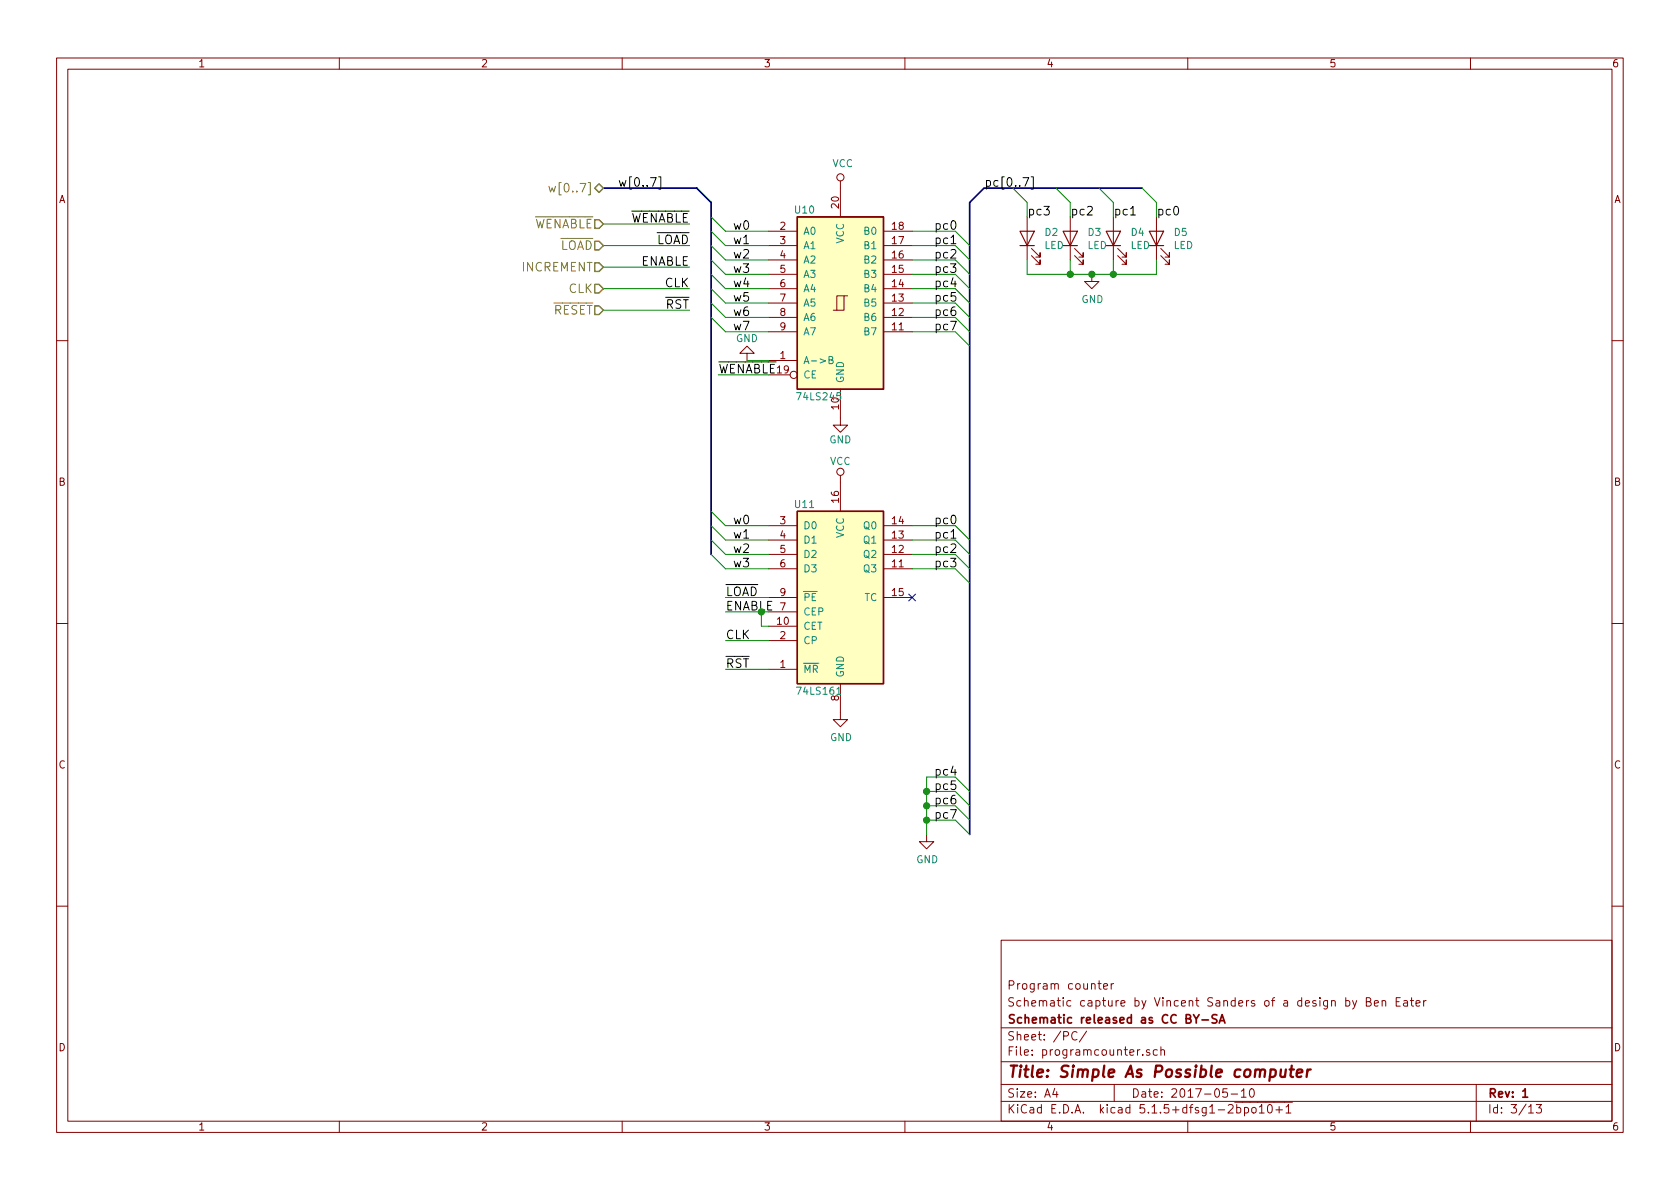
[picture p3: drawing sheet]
<svg xmlns="http://www.w3.org/2000/svg" width="297mm" height="210mm" viewBox="0 0 297 210" stroke-linecap="round" stroke-linejoin="round" font-family="sans-serif">
<g fill="none" stroke="#840000" stroke-width=".18">
<path d="M10 10.3h277v189.9h-277zM12 12.2h273v186.1h-273zM60 10.3v1.9M110 10.3v1.9M160 10.3v1.9M210 10.3v1.9M260 10.3v1.9M148.6 32v6.3M181.6 38.3v7.7M189.2 38.3v7.7M196.8 38.3v7.7M204.5 38.3v7.7"/>
<path d="M135.9 58.7h5.1M135.9 56.1h5.1M135.9 53.6h5.1M135.9 51h5.1M135.9 48.5h5.1M135.9 46h5.1M135.9 43.4h5.1M135.9 40.9h5.1M149.2 52.3h-1.2v2.6M149.9 52.3h-.7v2.6h-1.9M156.2 58.7h5.1M156.2 56.1h5.1"/>
<path d="M156.2 53.6h5.1M156.2 51h5.1M156.2 48.5h5.1M156.2 46h5.1M156.2 43.4h5.1M156.2 40.9h5.1M182.4 45.2l1.5 1.5v-.7v.7h-.8M182.4 43.9l1.5 1.6v-.8v.8h-.8M190 45.2l1.5 1.5v-.7v.7h-.7M190 43.9l1.5 1.6v-.8v.8h-.7M193 48.5v1.3h1.3l-1.3 1.2-1.2-1.2h1.2M197.6 45.2l1.5 1.5v-.7v.7h-.7"/>
<path d="M197.6 43.9l1.5 1.6v-.8v.8h-.7M205.2 45.2l1.6 1.5v-.7v.7h-.8M205.2 43.9l1.6 1.6v-.8v.8h-.8M10 60.2h2M132.1 62.5h1.2l-1.2-1.3-1.3 1.3h1.3v1.2M135.9 63.7h5.1M135.9 66.3h3.8M148.6 68.8v6.4h1.3l-1.3 1.2-1.3-1.2h1.3M285 60.2h2M135.9 98h5.1M135.9 95.5h5.1M135.9 93h5.1"/>
<path d="M148.6 84.1v6.3M156.2 98h5.1M156.2 95.5h5.1M156.2 93h5.1M10 110.3h2M135.9 118.4h5.1M135.9 110.7h5.1M135.9 100.6h5.1M135.9 105.7h5.1M135.9 113.3h5.1M135.9 108.2h5.1M156.2 100.6h5.1"/>
<path d="M156.2 105.7h5.1M285 110.3h2M148.6 120.9v6.3h1.3l-1.3 1.3-1.3-1.3h1.3M163.8 147.6v1.2h1.3l-1.3 1.3-1.2-1.3h1.2M10 160.2h2M177 166.3h108v32h-108zM194.1 173.9h.6M194.3 173.4v1.3l.4 .2M195.1 174.4l.7-.1v-.3l-.5-.1-.2 .2 .1 .7h.6M196.5 173.9v1M196.9 173.9l-.4 .3M237.9 177l.5-.1 .3 .3-.1 .6-.2 .1-.5-.1"/>
<path d="M239.1 176.9l.4 1M239.9 176.9l-.5 1.4-.3 .1M241.6 177.1h.5l.2-.1 .1-.3-.3-.3h-.5v1.5h.5l.3-.3a.41 .41 0 0 0-.3-.5M243 177.4l.7-.1-.1-.3-.4-.1-.2 .2 .1 .7h.5M244.4 177.1v-.1a.37 .37 0 0 1 .6 .1v.8M244.4 176.9v1M246.9 177.1h.5M247.6 176.4h-.7v1.5h.7M248.2 177h.6l.1 .9M248.9 177.3l-.5 .1-.3 .2 .3 .3 .5-.1M249.4 176.9h.5M249.6 176.4v1.3l.3 .2"/>
<path d="M250.4 177.4l.7-.1-.1-.3-.4-.1-.2 .2v.7h.6M251.7 176.9v1M252.1 176.9l-.4 .3M285 160.2h2M60 198.3v1.9M110 198.3v1.9M160 198.3v1.9M177 194.8h108M177 191.8h108M177 187.8h108M177 181.8h108M186.5 192.5l-.4 1h1"/>
<path d="M186.8 193v1M190.4 182.6a.7 .7 0 0 0-.9 .2 .7 .7 0 0 0 .1 .9 .55 .55 0 0 0 .8 .1M192.1 182.3l-1.3 2M197 191.8v3M202.1 186.5v.1M203.3 185.7l-.4-.1-.2 .2 .1 .2 .5 .2v.3h-.6M204.6 185.7l-.4-.1-.3 .3 .1 .6 .2 .1 .4-.1M205.3 185.7l.2-.1 .3 .1 .1 .9M205.3 185.1v1.5M210 198.3v1.9M217 192.5h-.7l-.1 .7 .2-.1 .5 .1 .1 .2v.5l-.2 .1-.6-.1M217.7 193.5h1.1"/>
<path d="M218.3 194.9h10.2M218.7 195.9l.4-.1 .3 .3-.1 .6h-.6M218.7 195.3v1.5M219.5 193l.4-.5v1.5M219.5 194h.8M220 195.9l.4-.1 .4 .3-.1 .6-.3 .1-.4-.1M220 195.8v1.5M221.1 192.6l.2-.1a.8 .8 0 0 1 .5 .8 .8 .8 0 0 1-.5 .7 1 1 0 0 1-.2-1.4zM221.4 196l.2-.2 .4 .2v.7l-.2 .1-.4-.1zM222.7 195.8l.4-.5v1.5M222.7 196.8h.8M224.2 195.5l.4-.2a.94 .94 0 0 1 0 1.5l-.4-.3-.1-.6z"/>
<path d="M225.6 196.3h1.1M226.2 195.7v1.1M227.4 195.8l.4-.5v1.5M227.4 196.8h.8M260 198.3v1.9M261 191.8v6.5M270.3 195.8l.4-.5v1.5M270.3 196.8h.8M271.6 195.3h.9l-.4 .6 .4 .1v.7l-.2 .1-.7-.1"/>
<circle cx="148.6" cy="31.4" r=".63"/>
<circle cx="140.3" cy="66.3" r=".63"/>
<circle cx="148.6" cy="83.4" r=".63"/>
</g>
<path d="M211 179.4l.5 .8 .5-.8M215.2 179.5l-.6-.1-.3 .3 .1 .3 .7 .4v.4l-.2 .1-.6-.1M212.5 180.4h1.2M215.6 180.9l.5-1.5 .5 1.5M215.7 180.5h.7M269.2 193l.5-.5v1.5M269.2 194h.9" fill="none" stroke="#840000" stroke-width=".3"/>
<path d="M226.5 189.1l-.1 1.2a.56 .56 0 0 0 .8 0M227.4 189.1l-.2 1.3M228 189.1h.8M228.4 188.4l-.2 1.8v.1l.4 .1M229.3 189.8l1-.2-.1-.4h-.8l-.2 1 .3 .2 .6-.1M231.2 189.1l-.2 1.3M231.7 189.1a.54 .54 0 0 0-.6 .4" fill="none" stroke="#840000" stroke-width=".41"/>
<g fill="#ffffc2" stroke="#ffffc2" stroke-width=".18">
<path d="M141 90.4h15.2v30.5h-15.2z"/>
<path d="M141 38.3h15.2v30.5h-15.2z"/>
</g>
<path d="M141 38.3h15.2v30.5h-15.2zM141 90.4h15.2v30.5h-15.2z" fill="none" stroke="#840000" stroke-width=".25"/>
<path d="M146.6 63.6h.5l.1-.4-.6-.2v1.3h.5l.2-.2v-.2l-.3-.3" fill="none" stroke="#008484" stroke-width=".18"/>
<path d="M180.3 40.9h2.6l-1.3 2.5zM180.3 43.4h2.6M188 40.9h2.5l-1.3 2.5zM188 43.4h2.5M195.6 40.9h2.5l-1.3 2.5zM195.6 43.4h2.5M203.2 40.9h2.5l-1.2 2.5zM203.2 43.4h2.5" fill="none" stroke="#840000" stroke-width=".2"/>
<path d="M106.7 33.3h16.5l2.5 2.5v62.2M201.9 33.3h-27.9l-2.6 2.5v111.8" fill="none" stroke="#000084" stroke-width=".3"/>
<g fill="none" stroke="#008400" stroke-width=".18">
<path d="M106.7 39.6h15.2M125.7 38.3l2.6 2.6h7.6M179.1 33.3l2.5 2.5v2.5M186.7 33.3l2.5 2.5v2.5M194.3 33.3l2.5 2.5v2.5M201.9 33.3l2.6 2.5v2.5M106.7 54.9h15.2M106.7 51h15.2M106.7 43.4h15.2M106.7 47.2h15.2M125.7 43.4l2.6 2.6h7.6M125.7 56.1l2.6 2.6h7.6"/>
<path d="M125.7 53.6l2.6 2.5h7.6M125.7 51l2.6 2.6h7.6M125.7 48.5l2.6 2.5h7.6M125.7 46l2.6 2.5h7.6M125.7 40.9l2.6 2.5h7.6M161.3 46h7.6l2.5 2.5M161.3 58.7h7.6l2.5 2.5M161.3 56.1h7.6l2.5 2.6M161.3 53.6h7.6l2.5 2.5M161.3 51h7.6l2.5 2.6M161.3 48.5h7.6l2.5 2.5M161.3 43.4h7.6l2.5 2.6"/>
<path d="M161.3 40.9h7.6l2.5 2.5M181.6 46v2.5h22.9v-2.5M189.2 46v2.5M196.8 46v2.5M127 66.3h8.9M132.1 63.7h3.8M125.7 98l2.6 2.6h7.6M125.7 95.5l2.6 2.5h7.6M125.7 93l2.6 2.5h7.6M125.7 90.4l2.6 2.6h7.6M161.3 98h7.6l2.5 2.6M161.3 95.5h7.6l2.5 2.5"/>
<path d="M161.3 93h7.6l2.5 2.5M128.3 118.4h7.6M128.3 105.7h7.6M128.3 108.2h6.3v2.5h1.3M128.3 113.3h7.6M161.3 100.6h7.6l2.5 2.5M163.8 139.9h5.1l2.5 2.6M171.4 139.9l-2.5-2.5h-5.1v10.2M163.8 145h5.1l2.5 2.6M163.8 142.5h5.1l2.5 2.5"/>
</g>
<path d="M105.2 33.3l.7-.8 .8 .8-.8 .7zM105.2 38.9h.7l.8 .7-.8 .8h-.7zM105.2 50.3h.7l.8 .7-.8 .8h-.7zM105.2 54.1h.7l.8 .8-.8 .7h-.7zM105.2 42.7h.7l.8 .7-.8 .8h-.7zM105.2 46.5h.7l.8 .7-.8 .8h-.7z" fill="none" stroke="#848400" stroke-width=".25"/>
<path d="M97.1 32.9l.2 1.1 .3-.8 .3 .8 .3-1.1" fill="none" stroke="#848400" stroke-width=".18"/>
<path d="M116.5 31.3h.3v2.1h-.3M180.9 31.4h1l-.7 1.5M182.3 31.3h.4v2.1h-.4M199.9 38h.9M168.1 43.1h.9M168.1 95.2h.9" fill="none" stroke="#000" stroke-width=".18"/>
<g fill="#008400" stroke="#008400" stroke-width=".25">
<circle cx="189.2" cy="48.5" r=".51"/>
<circle cx="193" cy="48.5" r=".51"/>
<circle cx="196.9" cy="48.5" r=".51"/>
<circle cx="134.6" cy="108.2" r=".51"/>
<circle cx="163.8" cy="145" r=".51"/>
<circle cx="163.8" cy="142.5" r=".51"/>
<circle cx="163.8" cy="139.9" r=".51"/>
</g>
<path d="M160.7 105l1.2 1.3M161.9 105l-1.2 1.3" fill="none" stroke="#000084" stroke-width=".18"/>
<text font-size="2.8" fill="#840000" x="178" y="190.5">Title: Simple As Possible computer</text>
<g font-size="2.1" fill="#848400">
<text x="98.3" y="34">w[0..7]</text>
<text x="94.2" y="40.4">WENABLE</text>
<text x="98.9" y="44.2">LOAD</text>
<text x="92.3" y="48">INCREMENT</text>
<text x="100.5" y="51.8">CLK</text>
<text x="97.8" y="55.6">RESET</text>
</g>
<g font-size="2.1">
<text x="109.2" y="33">w[0..7]</text>
<text x="174" y="33">pc[0..7]</text>
<text x="111.2" y="39.4">WENABLE</text>
<text x="129.5" y="40.6">w0</text>
<text x="165.1" y="40.6">pc0</text>
<text x="181.6" y="38.1">pc3</text>
<text x="189.2" y="38.1">pc2</text>
<text x="196.8" y="38.1">pc1</text>
<text x="204.5" y="38.1">pc0</text>
<text x="113.2" y="47">ENABLE</text>
<text x="115.9" y="43.2">LOAD</text>
<text x="129.5" y="43.2">w1</text>
<text x="129.5" y="45.7">w2</text>
<text x="165.1" y="45.7">pc2</text>
<text x="165.1" y="43.2">pc1</text>
<text x="117.6" y="50.8">CLK</text>
<text x="129.5" y="48.3">w3</text>
<text x="129.5" y="50.8">w4</text>
<text x="129.5" y="53.3">w5</text>
<text x="165.1" y="48.3">pc3</text>
<text x="165.1" y="50.8">pc4</text>
<text x="165.1" y="53.3">pc5</text>
<text x="117.7" y="54.6">RST</text>
<text x="129.5" y="55.9">w6</text>
<text x="129.5" y="58.4">w7</text>
<text x="165.1" y="55.9">pc6</text>
<text x="165.1" y="58.4">pc7</text>
<text x="127" y="66">WENABLE</text>
<text x="129.5" y="92.7">w0</text>
<text x="129.5" y="95.2">w1</text>
<text x="165.1" y="95.2">pc1</text>
<text x="165.1" y="92.7">pc0</text>
<text x="129.5" y="100.3">w3</text>
<text x="129.5" y="97.8">w2</text>
<text x="165.1" y="97.8">pc2</text>
<text x="165.1" y="100.3">pc3</text>
<text x="128.3" y="105.4">LOAD</text>
<text x="128.3" y="107.9">ENABLE</text>
<text x="128.3" y="113">CLK</text>
<text x="128.3" y="118.1">RST</text>
<text x="165.1" y="137.2">pc4</text>
<text x="165.1" y="142.2">pc6</text>
<text x="165.1" y="139.7">pc5</text>
<text x="165.1" y="144.8">pc7</text>
</g>
<g font-size="2.1" fill="#840000">
<text x="178" y="178">Schematic capture by Vincent Sanders of a design by Ben Eater</text>
<text x="178" y="175">Program counter</text>
<text x="178" y="184">Sheet: /PC/</text>
<text x="178" y="181">Schematic released as CC BY-SA</text>
<text x="178" y="186.7">File: programcounter.sch</text>
<text x="178" y="196.9">KiCad E.D.A. kicad 5.1.5+dfsg1-2bpo10+1</text>
<text x="178" y="194.1">Size: A4</text>
<text x="200" y="194.1">Date: 2017-05-10</text>
<text x="263" y="194.1">Rev: 1</text>
<text x="263" y="196.9">Id: 3/13</text>
</g>
<g font-size="1.8" fill="#840000">
<text x="35" y="11.9">1</text>
<text x="85" y="11.9">2</text>
<text x="135" y="11.9">3</text>
<text x="185" y="11.9">4</text>
<text x="235" y="11.9">5</text>
<text x="285" y="11.9">6</text>
<text x="10.4" y="35.9">A</text>
<text x="285.4" y="35.9">A</text>
<text x="137.9" y="40.6">2</text>
<text x="148.3" y="36.8" transform="rotate(-90 148.3 36.8)">20</text>
<text x="157.8" y="40.6">18</text>
<text x="137.9" y="43.2">3</text>
<text x="137.9" y="45.7">4</text>
<text x="157.8" y="45.7">16</text>
<text x="157.8" y="43.2">17</text>
<text x="137.9" y="48.3">5</text>
<text x="137.9" y="50.8">6</text>
<text x="137.9" y="53.3">7</text>
<text x="157.8" y="53.3">13</text>
<text x="157.8" y="50.8">14</text>
<text x="157.8" y="48.3">15</text>
<text x="137.9" y="55.9">8</text>
<text x="137.9" y="58.4">9</text>
<text x="157.8" y="58.4">11</text>
<text x="157.8" y="55.9">12</text>
<text x="137.9" y="63.5">1</text>
<text x="137.5" y="66">19</text>
<text x="10.4" y="85.9">B</text>
<text x="148.3" y="88.8" transform="rotate(-90 148.3 88.8)">16</text>
<text x="285.4" y="85.9">B</text>
<text x="137.9" y="92.7">3</text>
<text x="137.9" y="95.2">4</text>
<text x="157.8" y="95.2">13</text>
<text x="157.8" y="92.7">14</text>
<text x="137.9" y="97.8">5</text>
<text x="137.9" y="100.3">6</text>
<text x="157.8" y="100.3">11</text>
<text x="157.8" y="97.8">12</text>
<text x="137.9" y="107.9">7</text>
<text x="137.9" y="105.4">9</text>
<text x="157.8" y="105.4">15</text>
<text x="137.5" y="110.5">10</text>
<text x="137.9" y="113">2</text>
<text x="137.9" y="118.1">1</text>
<text x="10.4" y="135.9">C</text>
<text x="285.4" y="135.9">C</text>
<text x="10.4" y="185.9">D</text>
<text x="285.4" y="185.9">D</text>
<text x="35" y="199.9">1</text>
<text x="85" y="199.9">2</text>
<text x="135" y="199.9">3</text>
<text x="185" y="199.9">4</text>
<text x="235" y="199.9">5</text>
<text x="285" y="199.9">6</text>
</g>
<g font-size="1.8" fill="#008484">
<text x="147.2" y="29.6">VCC</text>
<text x="140.6" y="37.8">U10</text>
<text x="142" y="41.5">A0</text>
<text x="152.9" y="41.5">B0</text>
<text x="184.8" y="41.7">D2</text>
<text x="192.4" y="41.7">D3</text>
<text x="200" y="41.7">D4</text>
<text x="207.6" y="41.7">D5</text>
<text x="142" y="44.1">A1</text>
<text x="142" y="46.6">A2</text>
<text x="149.2" y="43.1" transform="rotate(-90 149.2 43.1)">VCC</text>
<text x="152.9" y="46.6">B2</text>
<text x="152.9" y="44.1">B1</text>
<text x="184.6" y="44">LED</text>
<text x="192.3" y="44">LED</text>
<text x="199.9" y="44">LED</text>
<text x="207.5" y="44">LED</text>
<text x="142" y="49.1">A3</text>
<text x="142" y="51.7">A4</text>
<text x="152.9" y="51.7">B4</text>
<text x="152.9" y="49.1">B3</text>
<text x="191.2" y="53.6">GND</text>
<text x="142" y="54.2">A5</text>
<text x="142" y="56.8">A6</text>
<text x="142" y="59.3">A7</text>
<text x="152.9" y="59.3">B7</text>
<text x="152.9" y="56.8">B6</text>
<text x="152.9" y="54.2">B5</text>
<text x="130.1" y="60.5">GND</text>
<text x="142" y="64.4">A-&gt;B</text>
<text x="141.2" y="70.8">74LS245</text>
<text x="142" y="66.9">CE</text>
<text x="149.2" y="67.8" transform="rotate(-90 149.2 67.8)">GND</text>
<text x="148.3" y="72.3" transform="rotate(-90 148.3 72.3)">10</text>
<text x="146.6" y="78.4">GND</text>
<text x="146.7" y="82.2">VCC</text>
<text x="140.6" y="89.8">U11</text>
<text x="142" y="93.6">D0</text>
<text x="149.2" y="95.2" transform="rotate(-90 149.2 95.2)">VCC</text>
<text x="152.8" y="93.6">Q0</text>
<text x="142" y="96.1">D1</text>
<text x="142" y="98.7">D2</text>
<text x="142" y="101.2">D3</text>
<text x="152.8" y="101.2">Q3</text>
<text x="152.8" y="98.7">Q2</text>
<text x="152.8" y="96.1">Q1</text>
<text x="142" y="106.3">PE</text>
<text x="152.8" y="106.3">TC</text>
<text x="142" y="111.4">CET</text>
<text x="142" y="113.9">CP</text>
<text x="142" y="108.8">CEP</text>
<text x="142" y="119">MR</text>
<text x="149.2" y="119.9" transform="rotate(-90 149.2 119.9)">GND</text>
<text x="141.2" y="122.9">74LS161</text>
<text x="148.3" y="123.9" transform="rotate(-90 148.3 123.9)">8</text>
<text x="146.8" y="131.1">GND</text>
<text x="162" y="152.6">GND</text>
</g>
</svg>
